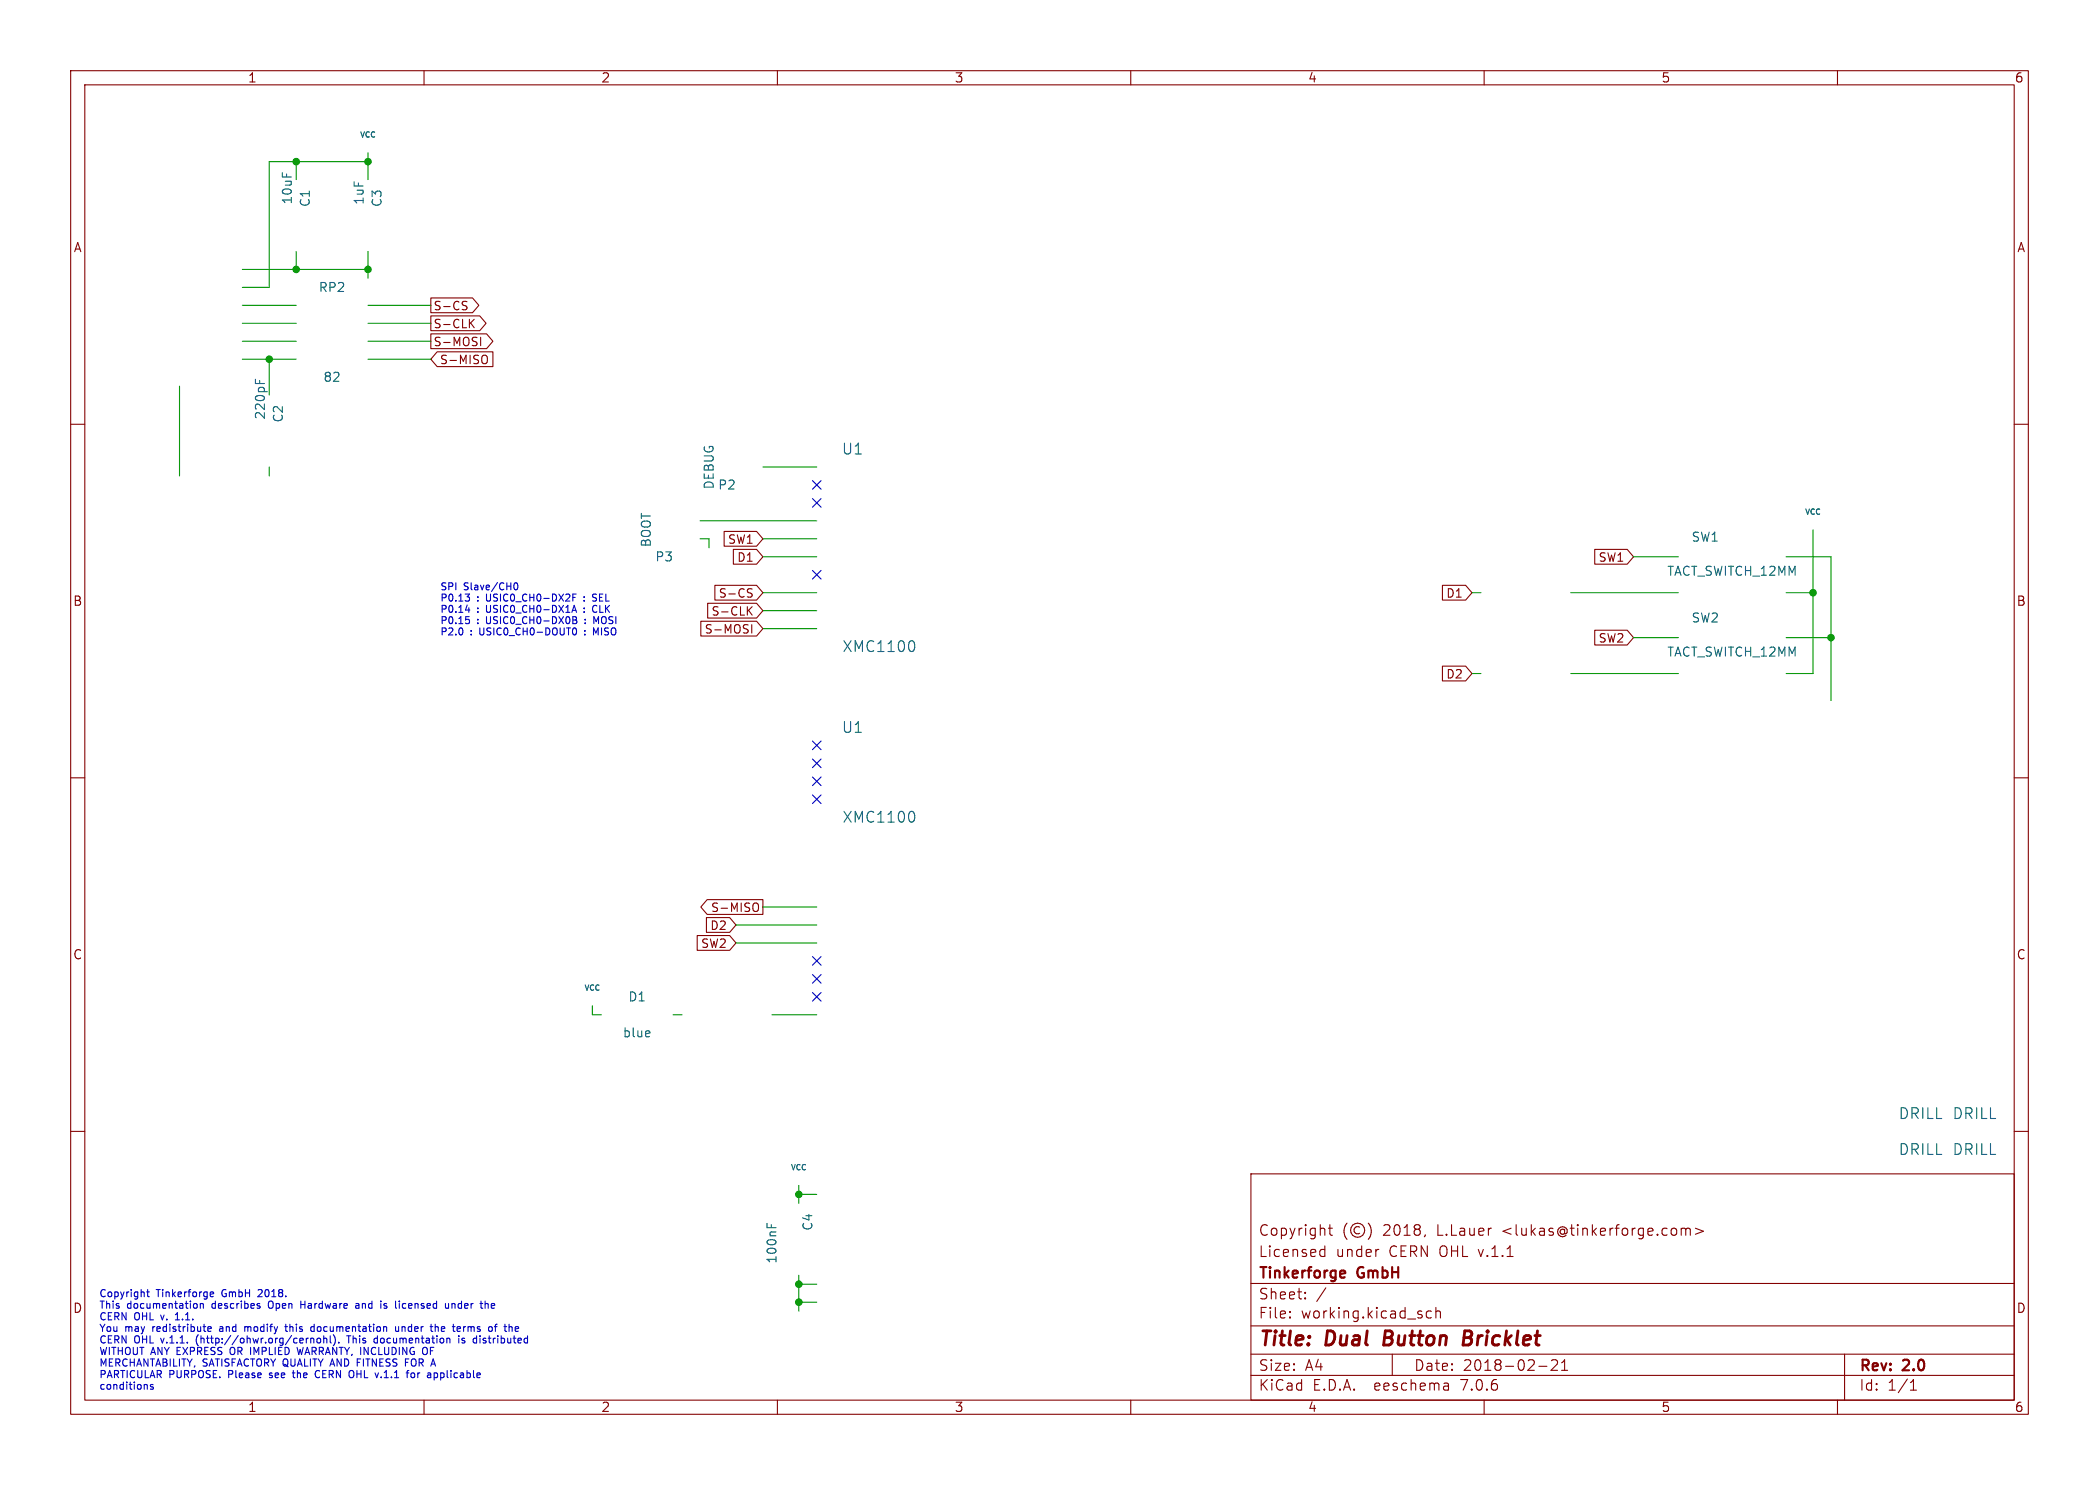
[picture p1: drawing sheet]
<svg xmlns="http://www.w3.org/2000/svg" width="297mm" height="210mm" viewBox="0 0 297 210" stroke-linecap="round" stroke-linejoin="round" font-family="sans-serif">
<g fill="none" stroke="#840000" stroke-width=".15">
<path d="M10 10h277v190h-277zM12 12h273v186h-273zM60 10v2M110 10v2M160 10v2M210 10v2M260 10v2M10 60h2M61 47.2h7.9l.8 1.1-.8 1h-7.9zM61 44.7h6.9l.9 1-.9 1.1h-6.9zM61 42.1h5.9l.9 1.1-.9 1h-5.9zM61.9 49.8h7.8v2h-7.8l-.9-1z"/>
<path d="M65.6 43.2l.4 .1 .1 .3-.3 .2h-.2M65.6 42.6l.5 .1M66.6 45.7l.5 .6M67.1 45.2l-.7 .6M68 47.7v1.2M68.5 50.2a.4 .4 0 0 1 .5 .4v.4a.4 .4 0 0 1-.5 .4M285 60h2M102.5 75.2h4.6l.8 1-.8 1h-4.6zM103.8 77.7h3.3l.8 1-.8 1.1h-3.3zM225.7 77.7h4.5l.9 1-.9 1.1h-4.5zM99.2 87.9h7.9l.8 1-.8 1h-7.9zM100.1 85.3h7l.8 1.1-.8 1h-7z"/>
<path d="M101.2 82.8h5.9l.8 1-.8 1.1h-5.9zM105.9 86.3l.5 .7M106 83.8l.3 .1 .1 .3-.2 .2h-.3M106 83.3h.4M106.4 88.3v1.2M106.4 85.8l-.7 .7M204.1 94.2h3.3l.9 1.1-.9 1h-3.3zM204.1 82.8h3.3l.9 1-.9 1.1h-3.3zM225.7 89.1h4.5l.9 1.1-.9 1h-4.5zM10 110h2M285 110h2M98.7 132.3h4.5l.9 1.1-.9 1h-4.5z"/>
<path d="M100 129.8h3.2l.9 1-.9 1.1h-3.2zM100.1 127.2h7.8v2.1h-7.8l-.9-1zM106.8 127.7a.4 .4 0 0 1 .5 .4v.4a.4 .4 0 0 1-.5 .4M10 160h2M285 160h2M177 166h108v32h-108zM186.9 177.6l.1 .1 .5-.1M186.9 176.8l.1-.1 .5 .1M187.5 176.2v1.5M188 173.7h.5M188.2 173.2v1.3v.1l.3 .1M190.6 173a1.72 1.72 0 0 0 0 2.3"/>
<path d="M192.4 173.6a.52 .52 0 0 0-.8 .4 .52 .52 0 0 0 .8 .4M193.6 173a1.72 1.72 0 0 1 0 2.3M195 176.7h.1M201.7 174.6l-.2 .3M237.9 173.8a.37 .37 0 0 1 .6 .1M237.9 173.7v1M238.5 173.9l.2-.2 .4 .1 .1 .9M238.5 173.9v.8M239.9 173.7l1.1 .4-1.1 .5M60 198v2M110 198v2M160 198v2"/>
<path d="M177 194.5h108M177 191.5h108M177 187.5h108M177 181.5h108M182.5 186.3h.1l-.1 .1M182.5 186.3v.1M182.5 185.5v.1M182.5 185.5h.1l-.1 .1M184.7 183.6v.1M184.7 183.6h-.1l.1 .1M184.7 182.8v.1M184.7 182.8h-.1l.1 .1"/>
<path d="M187.6 182.1l-1.3 2M197 191.5v3M202.5 185.5l-.4-.1-.3 .3v.4l.2 .2 .1 .1 .4-.1M203.2 185.5a.37 .37 0 0 1 .6 .1v.8M203.2 184.9v1.5M204.9 195.7l.1 .9M205 196.5l-.2 .1M205 196h-.2M210 198v2M217.7 193.2h1.2M219.5 192.4l.2-.1 .5 .1a.41 .41 0 0 1 .1 .5l-.8 .9h.9M221 193.8h.8"/>
<path d="M221 192.7l.4-.4v1.5M260 198v2M261 191.5v6.5M270.3 196.6h.9M270.3 195.5l.4-.4v1.5"/>
<circle cx="192.1" cy="174" r="1"/>
</g>
<path d="M196 188.2l-.2 2h.7M207.1 189.2h.7M207.8 189.2l.3 .1M207.9 188.2h-.6l-.3 2h.8l.2-.1M208 189.1l-.2 .1" fill="none" stroke="#840000" stroke-width=".4"/>
<path d="M190.1 179.7l.2 .1v.2l-.7 .2M190.3 180.6l-.2 .1" fill="none" stroke="#840000" stroke-width=".3"/>
<g fill="none" stroke="#0000c2" stroke-width=".15">
<path d="M65.9 86.3h.6M65.9 87.2h.5M66.2 84.4l.2 .2v.2l-.2 .2M66.2 87.6l.2 .2v.2l-.2 .2M66.3 85.9v.7M66.4 84l-.3 .4M72.8 82.5l.1-.1a.53 .53 0 0 1 .4 .5 .53 .53 0 0 1-.4 .5l-.2-.4zM80.9 86.6l.3-1 .4 1M81 86.3h.5M81.1 84.5h.3M81.1 87.2l.4 .1 .1 .2-.2 .2M81.1 87.7h.3"/>
<path d="M81.2 88.8a.53 .53 0 0 1 .4 .5 .53 .53 0 0 1-.4 .5v-.1M81.4 87.7l.2 .2v.2l-.5 .1M81.5 84h-.4v1M82.7 84.9v.1M82.7 84.4v.1M82.7 86v.1M82.7 86.5v.1M82.8 89.7v.1M82.8 89.2v.1M82.8 88.1v.1M82.8 87.6v.1M83.8 85h.4"/>
<path d="M84.2 85.6a.53 .53 0 0 0-.4 .5 .53 .53 0 0 0 .4 .5M84.3 84h-.3l-.2 .2 .1 .2 .3 .1M84.3 89.5l-.3-.7v1M84.4 87.9l-.4-.7v1M20.7 195.8l.1 .1v.6M20.7 182.7h.4M20.9 182.4v.8l.2 .2M21.7 195.8h-.3l-.1 .1v.2l.4 .1v.2h-.4M24.8 186.7h.6M25 185.8l-.2 .1M27.6 184.3l.2 .1 .1 .1v.4l-.3 .1M27.8 189.2v.7"/>
<path d="M28.3 184.4l.2-.1 .2 .1 .1 .6M28.3 184.3v.7M29.4 187.9h.5l-.1-.2-.2-.1-.2 .2 .1 .4h.3M29.7 182.8l.2-.1h.2l.1 .1v.1l-.5 .1M29.7 183.2l.2 .2 .3-.1M31.1 187.9v.3M32.6 190.7v.7M34.6 187.6v.7M34.9 187.6l-.3 .1M36.6 182.4l-.1 .1M36.7 184.7l.1 .1-.1 .2M36.7 184.3l.1 .1"/>
<path d="M37.1 182.8l-.6 .6h.6M38 184.1v.8M38.1 194.8h.1M38.2 194.2v.2M40.3 187.6h.4M40.4 187.3v.8l.3 .2M41.4 194.2h.3M41.5 193.8v.9l.2 .1M42 190.5l.3 1.1 .2-.8 .2 .8M42.6 184v1M42.6 184.5h.5M44 188.1l.2 .2 .3-.1"/>
<path d="M44 189.2v.7M44 189.3l.1-.1 .3 .1v.6M44.5 187.7l-.3-.1-.2 .2M44.5 187.3v1M44.8 193.9a.5 .5 0 0 0-.2 .6 .5 .5 0 0 0 .6 .3M44.9 189.3l.3-.1 .2 .2v.3l-.2 .2h-.3l-.1-.2zM45.8 189.3l.2-.1 .2 .1v.6M45.8 188.9v1M46.7 188.9v.9l.2 .1M47.2 188.8a1.19 1.19 0 0 1 0 1.5M47.9 189.8v.1M49.3 188.9v1"/>
<path d="M49.9 193.9a.72 .72 0 0 1 0 .9M50.4 184.4h.3l.1 .6M50.5 192.7h.4M50.8 184.6h-.3l-.2 .2 .2 .2h.3M53 189.8l.1 .1h.3M53.4 189.3l-.3-.1-.1 .1M53.4 188.9v1M54.3 185h.4M54.7 184.4l-.2-.1-.2 .2 .1 .1 .3 .1M56 187.6v.6l.3 .1 .1-.1M56.4 187.6v.7M56.5 184v.1"/>
<path d="M56.9 187.6v.7M57 184.4l-.1 .1 .1 .5M57 187.6l-.1 .1M57.4 192.7h.3M58.2 194.2h.3l.2 .1v.3l-.2 .2h-.3l-.1-.2zM60.3 190.6a.72 .72 0 0 1 0 .9M61.4 194.2h.3l.2 .1-.1 .5h-.4M61.6 187.7l.1-.1 .3 .1v.6M61.6 187.3v1M63 184.3l.1 .7h.2l.2-.1M63.5 184.3v.7M63.5 189.2l.2 .2v.5"/>
<path d="M64 184.3v.7M64.3 184.4l-.2-.1-.1 .1M64.9 188.9v.1M64.9 189.2v.7M65 187.6l.2 .3h-.5M65.1 188.2l-.1 .1M65.4 189.9h.3M65.6 187.6v.7M65.6 187.7v.1M65.7 189.3l-.2-.1-.1 .2v.1l.3 .1M67.9 188.9v.1M67.9 189.2v.7"/>
<path d="M68.8 184.3l.3 .2v.5M69.6 184.4v.6M70 187.6h.3M70 184.6l-.5 .1M70.3 187.3l-.2 .1v.9M72.9 188.2h.4M72.9 187.7l.3-.1 .2 .3h-.5"/>
</g>
<g fill="none" stroke="#009600" stroke-width=".15">
<path d="M34.3 38.1h17.8M41.9 22.9v2.5M41.9 35.6v2.5M52.1 22.9h-14v17.7h-3.8M52.1 21.6v3.8M52.1 35.6v3.8M25.4 54.6v12.7M34.3 45.7h7.6M34.3 43.2h7.6M34.3 50.8h7.6M34.3 48.3h7.6M38.1 50.8v5.1"/>
<path d="M52.1 45.7h8.9M52.1 43.2h8.9M52.1 50.8h8.9M52.1 48.3h8.9M38.1 66v1.3M99.1 73.7h16.5M99.1 76.2h1.2v1.3M107.9 78.7h7.7M107.9 66h7.7M107.9 76.2h7.7M231.1 78.7h6.4M252.7 78.7h6.4v20.4"/>
<path d="M256.5 74.9v20.4h-3.8M107.9 88.9h7.7M107.9 86.4h7.7M107.9 83.8h7.7M208.3 83.8h1.2M208.3 95.3h1.2M222.2 83.8h15.3M222.2 95.3h15.3M231.1 90.2h6.4M252.7 83.8h3.8M252.7 90.2h6.4M104.1 133.4h11.5"/>
<path d="M104.1 130.8h11.5M107.9 128.3h7.7M83.8 142.2v1.3h1.3M95.2 143.5h1.3M109.2 143.5h6.4M113 168.9h2.6M113 167.6v2.6M113 180.3v5.1M113 184.2h2.6M113 181.6h2.6"/>
</g>
<g fill="none" stroke="#000084" stroke-width=".15">
<path d="M115 70.5l1.2 1.2M115 68l1.2 1.2M116.2 70.5l-1.2 1.2M116.2 68l-1.2 1.2M115 80.7l1.2 1.2M116.2 80.7l-1.2 1.2M115 112.4l1.2 1.2M115 107.3l1.2 1.3M115 104.8l1.2 1.2M115 109.9l1.2 1.2M116.2 112.4l-1.2 1.2M116.2 107.3l-1.2 1.3"/>
<path d="M116.2 104.8l-1.2 1.2M116.2 109.9l-1.2 1.2M115 137.8l1.2 1.2M115 135.3l1.2 1.2M116.2 137.8l-1.2 1.2M116.2 135.3l-1.2 1.2M115 140.4l1.2 1.2M116.2 140.4l-1.2 1.2"/>
</g>
<path d="M36.1 53.6v.6M36.7 53.8v.4M129.2 90.7a1.14 1.14 0 0 1 0 1.4M129.2 114.8a1.14 1.14 0 0 1 0 1.4M91.9 145.8l.1 .3-.7 .1M108.5 173v.6M109.1 173.2v.4" fill="none" stroke="#006464" stroke-width=".15"/>
<g fill="#009600" stroke="#009600" stroke-width=".15">
<circle cx="256.5" cy="83.8" r=".46"/>
<circle cx="259.1" cy="90.2" r=".46"/>
<circle cx="38.1" cy="50.8" r=".46"/>
<circle cx="41.9" cy="22.9" r=".46"/>
<circle cx="41.9" cy="38.1" r=".46"/>
<circle cx="52.1" cy="38.1" r=".46"/>
<circle cx="52.1" cy="22.9" r=".46"/>
<circle cx="113" cy="168.9" r=".46"/>
<circle cx="113" cy="181.6" r=".46"/>
<circle cx="113" cy="184.2" r=".46"/>
</g>
<g font-size="2.8" fill="#840000">
<text x="178" y="190.9">Title:</text>
<text x="187.7" y="190.9">Dual</text>
<text x="196.6" y="190.9">Button</text>
<text x="208.7" y="190.9">Bricklet</text>
</g>
<g font-size="2.1" fill="#006464">
<text x="119" y="64.5">U1</text>
<text x="119.1" y="92.4">XMC1100</text>
<text x="119" y="103.9">U1</text>
<text x="119.1" y="116.6">XMC1100</text>
<text x="268.6" y="158.5">DRILL</text>
<text x="276.2" y="158.5">DRILL</text>
<text x="268.6" y="163.6">DRILL</text>
<text x="276.2" y="163.6">DRILL</text>
</g>
<g font-size="2.1" fill="#840000">
<text x="178" y="178">Licensed</text>
<text x="178" y="175">Copyright</text>
<text x="189" y="178">under</text>
<text x="195.7" y="175">2018,</text>
<text x="196.6" y="178">CERN OHL v.1.1</text>
<text x="203.5" y="175">L.Lauer</text>
<text x="212.8" y="175">&lt;lukas@tinkerforge.com&gt;</text>
<text x="178" y="184">Sheet:</text>
<text x="178" y="181.2">Tinkerforge</text>
<text x="192.2" y="181.2">GmbH</text>
<text x="178" y="186.7">File:</text>
<text x="184.1" y="186.7">working.kicad_sch</text>
<text x="178" y="196.9">KiCad</text>
<text x="178" y="194.1">Size:</text>
<text x="184.7" y="194.1">A4</text>
<text x="185.7" y="196.9">E.D.A.</text>
<text x="194.6" y="196.9">eeschema</text>
<text x="200" y="194.1">Date:</text>
<text x="207" y="196.9">7.0.6</text>
<text x="207" y="194.1">2018-02-21</text>
<text x="263" y="194.3">Rev:</text>
<text x="263" y="196.9">Id:</text>
<text x="267.1" y="196.9">1/1</text>
<text x="269.4" y="194.3">2.0</text>
</g>
<g font-size="1.8" fill="#840000">
<text x="35" y="11.9">1</text>
<text x="85" y="11.9">2</text>
<text x="135" y="11.9">3</text>
<text x="185" y="11.9">4</text>
<text x="235" y="11.9">5</text>
<text x="285" y="11.9">6</text>
<text x="10.3" y="35.9">A</text>
<text x="285.3" y="35.9">A</text>
<text x="10.3" y="85.9">B</text>
<text x="285.3" y="85.9">B</text>
<text x="10.3" y="135.9">C</text>
<text x="285.3" y="135.9">C</text>
<text x="10.3" y="185.9">D</text>
<text x="285.3" y="185.9">D</text>
<text x="35" y="199.9">1</text>
<text x="85" y="199.9">2</text>
<text x="135" y="199.9">3</text>
<text x="185" y="199.9">4</text>
<text x="235" y="199.9">5</text>
<text x="285" y="199.9">6</text>
</g>
<g font-size="1.8" fill="#006464">
<text x="41.5" y="29" transform="rotate(-90 41.5 29)">10uF</text>
<text x="44" y="29.4" transform="rotate(-90 44 29.4)">C1</text>
<text x="51.7" y="29.1" transform="rotate(-90 51.7 29.1)">1uF</text>
<text x="54.2" y="29.4" transform="rotate(-90 54.2 29.4)">C3</text>
<text x="45" y="41.5">RP2</text>
<text x="37.7" y="59.4" transform="rotate(-90 37.7 59.4)">220pF</text>
<text x="40.2" y="59.8" transform="rotate(-90 40.2 59.8)">C2</text>
<text x="45.7" y="54.2">82</text>
<text x="101.2" y="69.3" transform="rotate(-90 101.2 69.3)">DEBUG</text>
<text x="101.5" y="69.4">P2</text>
<text x="92.3" y="77.5" transform="rotate(-90 92.3 77.5)">BOOT</text>
<text x="239.3" y="76.8">SW1</text>
<text x="92.6" y="79.6">P3</text>
<text x="235.8" y="81.6">TACT_SWITCH_12MM</text>
<text x="239.3" y="88.2">SW2</text>
<text x="235.8" y="93.1">TACT_SWITCH_12MM</text>
<text x="88.8" y="141.8">D1</text>
<text x="88" y="146.9">blue</text>
<text x="110.1" y="178.8" transform="rotate(-90 110.1 178.8)">100nF</text>
<text x="115.2" y="174.1" transform="rotate(-90 115.2 174.1)">C4</text>
</g>
<g font-size="1.7" fill="#840000">
<text x="61.3" y="46.6">S-CLK</text>
<text x="61.3" y="44.1">S-CS</text>
<text x="61.3" y="49.2">S-MOSI</text>
<text x="62.2" y="51.7">S-MISO</text>
<text x="102.9" y="77.1">SW1</text>
<text x="104.2" y="79.7">D1</text>
<text x="226.1" y="79.7">SW1</text>
<text x="99.6" y="89.8">S-MOSI</text>
<text x="100.6" y="87.3">S-CLK</text>
<text x="101.6" y="84.7">S-CS</text>
<text x="204.5" y="84.7">D1</text>
<text x="226.1" y="91.1">SW2</text>
<text x="204.5" y="96.2">D2</text>
<text x="100.4" y="131.7">D2</text>
<text x="100.5" y="129.2">S-MISO</text>
<text x="99.1" y="134.3">SW2</text>
</g>
<g font-size="1.4" fill="#0000c2">
<text x="62.2" y="83.5">SPI</text>
<text x="65.6" y="83.5">Slave/CH0</text>
<text x="62.2" y="85.1">P0.13</text>
<text x="62.2" y="86.7">P0.14</text>
<text x="62.2" y="88.3">P0.15</text>
<text x="62.2" y="89.9">P2.0</text>
<text x="66.6" y="89.9">:</text>
<text x="67.5" y="85.1">:</text>
<text x="67.5" y="86.7">:</text>
<text x="67.5" y="88.3">:</text>
<text x="68.1" y="89.9">USIC0_CH0-DOUT0</text>
<text x="69" y="85.1">USIC0_CH0-DX2F</text>
<text x="69" y="86.7">USIC0_CH0-DX1A</text>
<text x="69" y="88.3">USIC0_CH0-DX0B</text>
<text x="84.6" y="85.1">SEL</text>
<text x="84.6" y="86.7">CLK</text>
<text x="84.7" y="89.9">MISO</text>
<text x="84.7" y="88.3">MOSI</text>
<text x="14" y="183.5">Copyright</text>
<text x="14" y="185.1">This</text>
<text x="18" y="185.1">documentation</text>
<text x="22.2" y="183.5">Tinkerforge</text>
<text x="30.2" y="185.1">describes</text>
<text x="31.6" y="183.5">GmbH</text>
<text x="37" y="183.5">2018.</text>
<text x="38.4" y="185.1">Open</text>
<text x="43.2" y="185.1">Hardware</text>
<text x="51.3" y="185.1">and</text>
<text x="55.1" y="185.1">is</text>
<text x="57.4" y="185.1">licensed</text>
<text x="64.7" y="185.1">under</text>
<text x="70" y="185.1">the</text>
<text x="14" y="186.8">CERN</text>
<text x="14" y="188.4">You</text>
<text x="14" y="190.1">CERN</text>
<text x="14" y="191.7">WITHOUT ANY EXPRESS</text>
<text x="17.7" y="188.4">may</text>
<text x="19" y="186.8">OHL</text>
<text x="19" y="190.1">OHL</text>
<text x="21.8" y="188.4">redistribute</text>
<text x="23" y="186.8">v.</text>
<text x="23" y="190.1">v.1.1.</text>
<text x="25.3" y="186.8">1.1.</text>
<text x="28.2" y="190.1">(http://ohwr.org/cernohl).</text>
<text x="31.5" y="188.4">and</text>
<text x="33" y="191.7">OR IMPLIED</text>
<text x="35.3" y="188.4">modify</text>
<text x="41.4" y="188.4">this</text>
<text x="43.1" y="191.7">WARRANTY, INCLUDING</text>
<text x="45.2" y="188.4">documentation</text>
<text x="49.9" y="190.1">This</text>
<text x="53.9" y="190.1">documentation</text>
<text x="57.4" y="188.4">under</text>
<text x="61.3" y="191.7">OF</text>
<text x="62.7" y="188.4">the</text>
<text x="66.1" y="188.4">terms</text>
<text x="66.1" y="190.1">is</text>
<text x="68.4" y="190.1">distributed</text>
<text x="71.4" y="188.4">of</text>
<text x="14" y="193.3">MERCHANTABILITY,</text>
<text x="14" y="195">PARTICULAR</text>
<text x="14" y="196.6">conditions</text>
<text x="23.9" y="195">PURPOSE.</text>
<text x="28.7" y="193.3">SATISFACTORY QUALITY AND</text>
<text x="32.5" y="195">Please</text>
<text x="38.6" y="195">see</text>
<text x="42.2" y="195">the</text>
<text x="45.6" y="195">CERN</text>
<text x="50.6" y="195">OHL</text>
<text x="51.2" y="193.3">FITNESS</text>
<text x="54.6" y="195">v.1.1</text>
<text x="58.3" y="193.3">FOR</text>
<text x="59.3" y="195">for</text>
<text x="62.5" y="195">applicable</text>
</g>
<g font-size="1.1" fill="#006464">
<text x="50.8" y="19.7">VCC</text>
<text x="255.3" y="73">VCC</text>
<text x="82.6" y="140.3">VCC</text>
<text x="111.8" y="165.7">VCC</text>
</g>
</svg>
